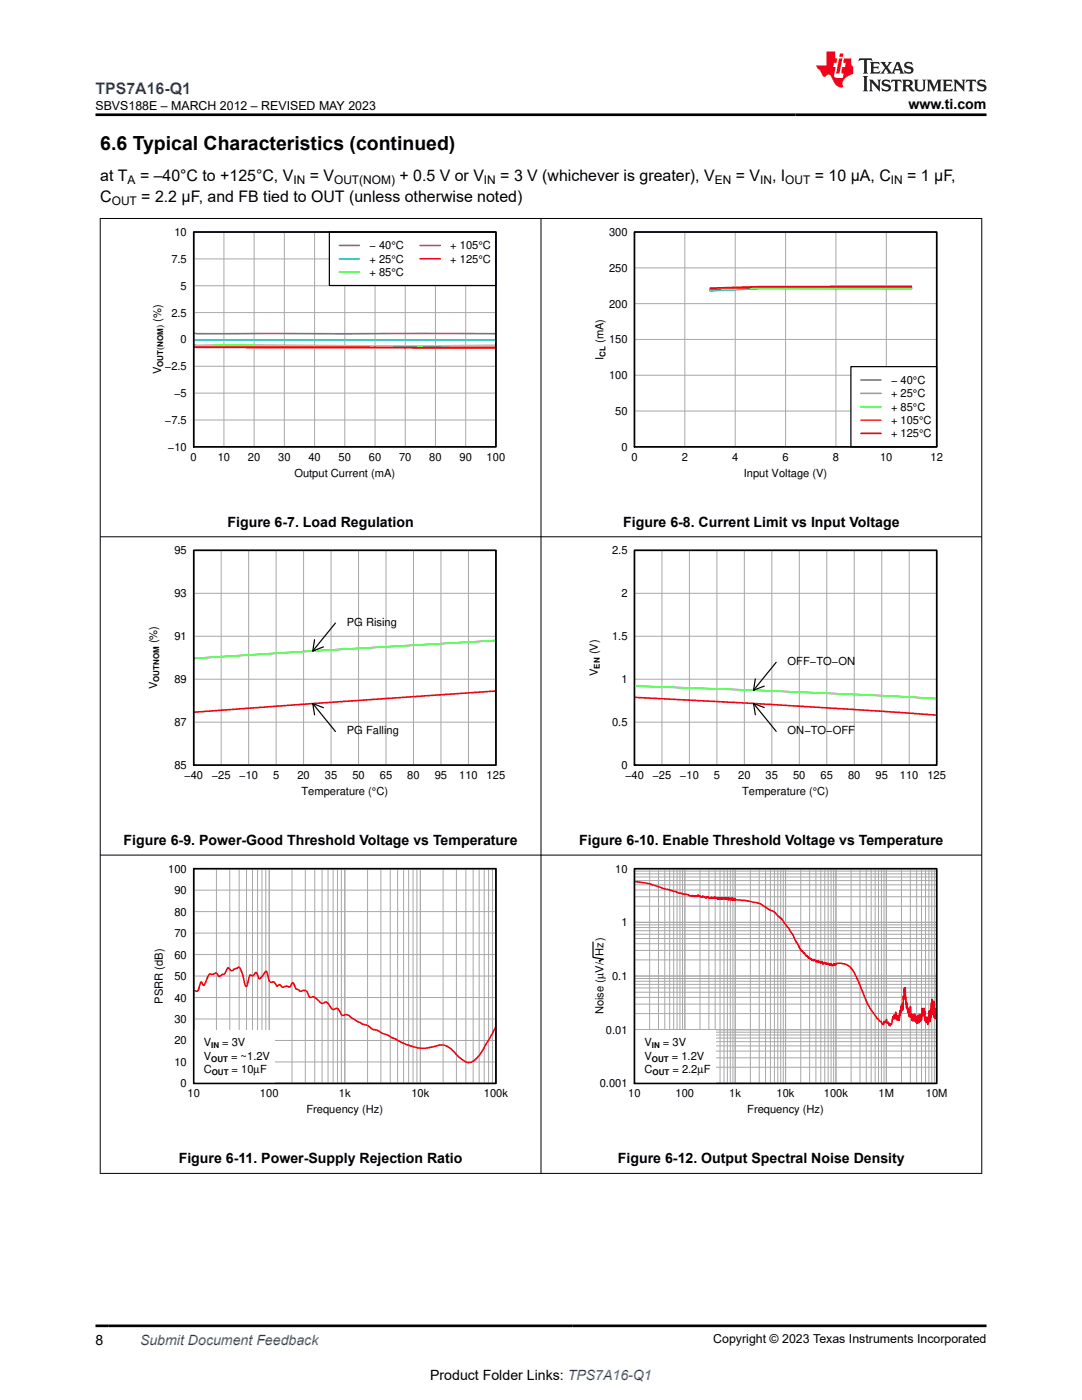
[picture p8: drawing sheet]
<svg xmlns="http://www.w3.org/2000/svg" width="216mm" height="279mm" viewBox="0 0 216 279" stroke-linecap="round" stroke-linejoin="round" font-family="sans-serif">
<path d="M38.7 46.3h60.3v42.9h-60.3z" fill="none" stroke="#000" stroke-width=".24"/>
<g fill="none" stroke="#a8a8a8" stroke-width=".2">
<path d="M38.7 46.3h60.3v42.9h-60.3zM38.7 57h60.3M38.7 51.7h60.3M44.7 46.3v42.9M50.7 46.3v42.9M56.7 46.3v42.9M62.8 46.3v42.9M68.8 46.3v42.9M74.8 46.3v42.9M80.9 46.3v42.9M86.9 46.3v42.9M92.9 46.3v42.9"/>
<path d="M38.7 78.5h60.3M38.7 73.1h60.3M38.7 67.7h60.3M38.7 62.4h60.3M38.7 83.8h60.3"/>
</g>
<path d="M38.7 66.4l.6 .2h59.7" fill="none" stroke="#9300d3" stroke-width=".32"/>
<path d="M38.7 67.7v.1l6 .1h54.3" fill="none" stroke="#00beff" stroke-width=".32"/>
<path d="M38.7 68.8l.6 .2h59.7" fill="none" stroke="#01ff00" stroke-width=".32"/>
<path d="M38.7 69.2l6 .1h54.3" fill="none" stroke="#ee7500" stroke-width=".32"/>
<path d="M38.7 69.2l.6 .1 59.7 .1" fill="none" stroke="#f00" stroke-width=".32"/>
<path d="M65.7 46.3h33.3v10.7h-33.3z" fill="#fff"/>
<path d="M65.7 46.3h33.3v10.7h-33.3zM126.6 46.3h60.3v42.9h-60.3z" fill="none" stroke="#000" stroke-width=".24"/>
<path d="M67.7 49h4M181.9 57.6l-30.2-.1-10 .5" fill="none" stroke="#9300d3" stroke-width=".32"/>
<path d="M67.7 51.6h4M181.9 57.6h-30.2l-10 .4" fill="none" stroke="#00beff" stroke-width=".32"/>
<path d="M67.7 54.3h4M181.9 57.4h-30.2l-10 .4" fill="none" stroke="#01ff00" stroke-width=".32"/>
<path d="M83.8 49h4M181.9 57.3l-30.2 .1-10 .3" fill="none" stroke="#ee7500" stroke-width=".32"/>
<path d="M83.8 51.6h4M181.9 57.2h-30.2l-10 .3" fill="none" stroke="#f00" stroke-width=".32"/>
<path d="M38.7 46.3h60.3v42.9h-60.3z" fill="none" stroke="#000" stroke-width=".32"/>
<path d="M126.6 46.3h60.3v42.9h-60.3zM126.6 53.5h60.3M136.7 46.3v42.9M146.7 46.3v42.9M156.8 46.3v42.9M166.8 46.3v42.9M176.9 46.3v42.9M126.6 74.9h60.3M126.6 67.7h60.3M126.6 60.6h60.3M126.6 82h60.3" fill="none" stroke="#a8a8a8" stroke-width=".2"/>
<path d="M169.8 73.2h17.1v16h-17.1z" fill="#fff"/>
<path d="M169.8 73.2h17.1v16h-17.1zM38.7 109.8h60.3v42.9h-60.3zM126.6 109.8h60.3v42.9h-60.3zM62.8 127.7l-.4 2.2 2.1-.8M66.9 124.3l-4.5 5.6M150.7 135.5l-.3 2.2 2.1-.8M154.9 132.2l-4.5 5.5M62.4 140.4l4.5 5.6M64.5 141.2l-2.1-.8 .4 2.3M150.4 140.4l4.5 5.6M152.5 141.2l-2.1-.8 .3 2.2M38.7 173.4h60.3v42.8h-60.3z" fill="none" stroke="#000" stroke-width=".24"/>
<path d="M171.8 75.8h4" fill="none" stroke="#9300d3" stroke-width=".32"/>
<path d="M171.8 78.5h4" fill="none" stroke="#00beff" stroke-width=".32"/>
<path d="M171.8 81.2h4M99 127.8l-60.3 3.6M126.6 136.9a2163.6 2163.6 0 0 1 60.3 2.5" fill="none" stroke="#01ff00" stroke-width=".32"/>
<path d="M171.8 83.8h4" fill="none" stroke="#ee7500" stroke-width=".32"/>
<path d="M171.8 86.5h4M99 137.9l-60.3 4.2M126.6 139.2a2349.8 2349.8 0 0 1 60.3 3.5M38.7 197.7l.5 .1 .3-.1 .7-1.8 .3 .7h.2l.7-1.6a.7 .7 0 0 1 1.1-.6l.6-.2 .3 .3a.44 .44 0 0 0 .5 .3 .44 .44 0 0 0 .4-.3 1.05 1.05 0 0 0 1-1l.2-.4 .2 .1a.53 .53 0 0 0 .4 .5 .53 .53 0 0 0 .6-.3l.9-.4a5.4 5.4 0 0 1 1.2 3l.2 .8h.2l.6-2.1h.8l.4-.6a.66 .66 0 0 1 .5 .7l.2 .5h.2l1.1-1.4 .2-.1 .5 1.8a.66 .66 0 0 0 .9 .3l.7 .9a.5 .5 0 0 1 .5-.3 .5 .5 0 0 1 .4 .4l.4 .1 .5-.2a.68 .68 0 0 0 1.1-.3l.3-.4 .3 .7a1.16 1.16 0 0 0 .9 .9l.3 .1 .6-.1a.77 .77 0 0 1 .9 .8 .6 .6 0 0 0 .4 .6 .6 .6 0 0 0 .7-.2l1.1 .9a.71 .71 0 0 0 1.2 .2 2.78 2.78 0 0 1 1.4 1.4h.4a.68 .68 0 0 1 1.1 .4l.2 .4a.5 .5 0 0 0 .3 .5 .5 .5 0 0 0 .6-.2l.7 .1 .7 .6 1.9 1.1a3.9 3.9 0 0 1 2.2 1.1 3 3 0 0 1 1.9 .8l1.1 .4 2.9 1.5 2.7 1 2 .1 2-.4a2.96 2.96 0 0 1 3.6 1.2l1.1 1.1a2.87 2.87 0 0 0 2.2 .9 5.5 5.5 0 0 0 2.6-2.7l2.5-4.5" fill="none" stroke="#f00" stroke-width=".32"/>
<path d="M126.6 46.3h60.3v42.9h-60.3zM38.7 109.8h60.3v42.9h-60.3zM126.6 109.8h60.3v42.9h-60.3z" fill="none" stroke="#000" stroke-width=".32"/>
<g fill="none" stroke="#a8a8a8" stroke-width=".2">
<path d="M38.7 109.8h60.3v42.9h-60.3zM38.7 118.4h60.3M44.1 109.8v42.9M49.6 109.8v42.9M55.1 109.8v42.9M60.6 109.8v42.9M66.1 109.8v42.9M71.5 109.8v42.9M77 109.8v42.9M82.5 109.8v42.9M88 109.8v42.9M93.5 109.8v42.9"/>
<path d="M126.6 109.8h60.3v42.9h-60.3zM126.6 118.4h60.3M132.1 109.8v42.9M137.6 109.8v42.9M143 109.8v42.9M148.5 109.8v42.9M154 109.8v42.9M159.5 109.8v42.9M165 109.8v42.9M170.5 109.8v42.9M175.9 109.8v42.9M181.4 109.8v42.9"/>
<path d="M38.7 135.6h60.3M38.7 127h60.3M126.6 135.6h60.3M126.6 127h60.3M38.7 144.1h60.3M126.6 144.1h60.3M38.7 173.4h60.3v42.8h-60.3zM38.7 177.6h60.3M43.2 173.4v42.8M45.8 173.4v42.8M47.7 173.4v42.8M49.2 173.4v42.8"/>
<path d="M50.4 173.4v42.8M51.4 173.4v42.8M52.3 173.4v42.8M53 173.4v42.8M53.7 173.4v42.8M58.3 173.4v42.8M60.9 173.4v42.8M62.8 173.4v42.8M64.3 173.4v42.8M65.5 173.4v42.8M66.5 173.4v42.8M67.3 173.4v42.8"/>
<path d="M68.1 173.4v42.8M68.8 173.4v42.8M73.3 173.4v42.8M76 173.4v42.8M77.9 173.4v42.8M79.3 173.4v42.8M80.5 173.4v42.8M81.5 173.4v42.8M82.4 173.4v42.8M83.2 173.4v42.8M83.9 173.4v42.8M88.4 173.4v42.8"/>
<path d="M91.1 173.4v42.8M93 173.4v42.8M94.4 173.4v42.8M95.6 173.4v42.8M96.6 173.4v42.8M97.5 173.4v42.8M98.3 173.4v42.8M38.7 199.1h60.3M38.7 194.8h60.3M38.7 190.5h60.3M38.7 186.2h60.3M38.7 181.9h60.3"/>
<path d="M38.7 211.9h60.3M38.7 207.6h60.3M38.7 203.4h60.3"/>
</g>
<path d="M38.7 205.6h16.2v10.6h-16.2z" fill="#fff"/>
<path d="M38.7 173.4h60.3v42.8h-60.3z" fill="none" stroke="#000" stroke-width=".32"/>
<path d="M126.6 173.4h60.3v42.8h-60.3zM118.3 188v3.1l2.1 .3-.8 .3 .1 .3" fill="none" stroke="#000" stroke-width=".24"/>
<g fill="none" stroke="#a8a8a8" stroke-width=".2">
<path d="M126.6 173.4h60.3v42.8h-60.3zM126.6 179h60.3M126.6 177.6h60.3M126.6 176.6h60.3M126.6 175.7h60.3M126.6 175h60.3M126.6 174.4h60.3M126.6 173.9h60.3M129.6 173.4v42.8M131.4 173.4v42.8M132.6 173.4v42.8M133.6 173.4v42.8"/>
<path d="M134.4 173.4v42.8M135.1 173.4v42.8M135.7 173.4v42.8M136.2 173.4v42.8M136.7 173.4v42.8M139.7 173.4v42.8M141.4 173.4v42.8M142.7 173.4v42.8M143.7 173.4v42.8M144.5 173.4v42.8M145.1 173.4v42.8M145.7 173.4v42.8"/>
<path d="M146.2 173.4v42.8M146.7 173.4v42.8M149.7 173.4v42.8M151.5 173.4v42.8M152.8 173.4v42.8M153.7 173.4v42.8M154.5 173.4v42.8M155.2 173.4v42.8M155.8 173.4v42.8M156.3 173.4v42.8M156.8 173.4v42.8M159.8 173.4v42.8"/>
<path d="M161.5 173.4v42.8M162.8 173.4v42.8M163.8 173.4v42.8M164.6 173.4v42.8M165.2 173.4v42.8M165.8 173.4v42.8M166.3 173.4v42.8M166.8 173.4v42.8M169.8 173.4v42.8M171.6 173.4v42.8M172.9 173.4v42.8M173.8 173.4v42.8"/>
<path d="M174.6 173.4v42.8M175.3 173.4v42.8M175.9 173.4v42.8M176.4 173.4v42.8M176.9 173.4v42.8M179.9 173.4v42.8M181.6 173.4v42.8M182.9 173.4v42.8M183.9 173.4v42.8M184.7 173.4v42.8M185.3 173.4v42.8M185.9 173.4v42.8"/>
<path d="M186.4 173.4v42.8M126.6 199.1h60.3M126.6 198h60.3M126.6 197.2h60.3M126.6 196.5h60.3M126.6 195.8h60.3M126.6 195.3h60.3M126.6 194.8h60.3M126.6 191.6h60.3M126.6 189.7h60.3M126.6 188.3h60.3M126.6 187.3h60.3"/>
<path d="M126.6 186.5h60.3M126.6 185.7h60.3M126.6 185.1h60.3M126.6 184.6h60.3M126.6 184.1h60.3M126.6 180.8h60.3M126.6 213h60.3M126.6 211.1h60.3M126.6 209.8h60.3M126.6 208.7h60.3M126.6 207.9h60.3M126.6 207.2h60.3"/>
<path d="M126.6 206.5h60.3M126.6 206h60.3M126.6 205.5h60.3M126.6 202.3h60.3M126.6 200.4h60.3"/>
</g>
<path d="M126.6 176a20.8 20.8 0 0 1 6.1 1.4l1.5 .3 2.2 .8 1.1 .1 .1 .2 .6-.1 .7 .2 .3-.1 .1-.2 .4 .3 .1-.1 .3 .2 .1-.1h.3l.3 .3 .4-.3 .5 .4 .4-.3 .2 .2 .4-.1v.1h.3l.2 .2v-.2l.2 .2 .2-.1v.2l.1-.3 .2 .2 .1-.2 .1 .3 .1-.3 .4 .3 .1-.2 .2 .1 .1-.2 .1 .3 .1-.4 .2 .4 .1-.2v.2l.1-.3 .1 .3 .1-.2 .2 .2 .1-.2 .2 .3 .1-.3 .1 .4 .1-.4 .1 .3 2.1 .1a8.3 8.3 0 0 1 3.6 1.1l1.3 .8a2.73 2.73 0 0 1 1.7 1.3l.5 .4 1.6 2.1 2.4 4.3h.2l.3 .6 .1-.2 .3 .7h.3l.2 .4 .1-.2 .2 .4 .1-.1 .4 .3 .1-.1 .1 .2 .2-.2 .3 .4 .3-.1 .1 .2 .1-.2 .2 .2 .1-.1 .1 .3 .1-.3 .1 .2 .1-.2 .2 .5 .1-.3 .2 .2 .1-.2 .2 .3 .1-.1 .1 .1 .1-.1 .1 .1 .1-.1 .2 .2v-.2l.1 .2v-.1l.1 .2 .2-.1 .1 .2 .1-.2v.2l.1-.2 .1 .1 .1-.3 .2 .3 .1-.3 .1 .1a3 3 0 0 1 3.7 1.9l1.2 2.7a20.3 20.3 0 0 0 3.4 6.4l.7 .5 .4 .6 .2-.7 .1 .3 .3-.1 .1-.5 .1 .7 .3-.2 .1 .7 .1-.3 .1 .3 .2-.4v.1l.1-.1 .3-1.4 .1 .5 .1-.9 .1 .6v-.3l.1 .5 .1-1.3 .1 1.3h.1l.1 .2v-.8l.1 .9 .1-.2 .1-.8 .1 1 .2-1.9v.9l.2-1.8v1.2l.2-1.7 .1 1.3v-.7l.1 .5 .1-2.6v.7l.1-2.2 .1 .7 .1-.9 .3 4 .1-.8v1v-.7l.1 1.3 .1-.7 .2 1.7 .3-2 .1 2.3v-.9l.1 .7v-.6l.1 .2 .1 1.1v-1.1l.1 1.1v-1l.1 .8 .1-1v.9l.1-1v1.3l.1-.2v.3l.1-1.1 .2 1.5 .1-.5v.5l.1-.4 .1 .2v-1.4v.7l.1-.5 .2 1.2 .1-1.6 .1 1v-.7l.1 1 .2-2.4 .1 1.4 .2-1.5 .3 2.4v-.5l.1 .8v-.9l.1 1 .1-.7v.6v-.3v.2l.1-.8 .2 1.5 .1-1.1v.6v-.3l.1 .1 .1-2.1 .1 2.2 .1-2.3v1.4v-1.3l.1 1.1 .1-3.4 .1 3 .2-2.4v2.3l.1-2.5 .1 3.2 .1-1.3v1.5l.1-1.9 .1 1.3v-1.2l.1 2 .1-9.3" fill="none" stroke="#f00" stroke-width=".32"/>
<path d="M126.6 205.6h16.2v10.6h-16.2z" fill="#fff"/>
<path d="M126.6 173.4h60.3v42.8h-60.3z" fill="none" stroke="#000" stroke-width=".32"/>
<path d="M19.9 43.6h176.1M20 43.5v190.7M107.9 43.5v190.7M195.9 43.5v190.7M19.9 107.1h176.1M19.9 170.7h176.1M19.9 234.2h176.1" fill="none" stroke="#000" stroke-width=".2"/>
<path d="M171.5 11.6l-.2 .6 .5-.2h.6v.1v2.2l-.2 .4h1l-.2-.4v-2.2v-.1h.5l.5 .2-.1-.6zM173.6 12.4l.2 .3v1.6l-.2 .4h1.9l.1-.6a1.08 1.08 0 0 1-1.3 .2v-.7h.6l.4 .2v-.7l-.4 .2h-.6v-.5l.2-.2a1 1 0 0 1 1 .3l-.1-.5zM175.7 12.4l.9 1.1-1 1.2h.9l-.2-.2 .5-.8 .4 .8-.2 .2h1.6l-.2-.2 .2-.5h.9l.1 .5-.1 .2h.9l-.2-.4-.8-1.9h-.5l-.9 2.1-.9-1.1 .9-1h-.8l.2 .2-.4 .6-.4-.6 .2-.2zM179 12.8l.4 1h-.7zM180.7 12.5a.65 .65 0 0 0-.2 .7 .65 .65 0 0 0 .6 .5l.6 .1 .1 .3a.79 .79 0 0 1-.7 .4 .79 .79 0 0 1-.7-.5l.1 .7 .2-.1a.93 .93 0 0 0 1.1 0 .93 .93 0 0 0 .4-.9 1.46 1.46 0 0 0-1.2-.6l-.1-.3a1.09 1.09 0 0 1 1.2 .2l-.2-.6-.1 .1-.5-.2zM172.2 15.2l.2 .4v2.2l-.2 .4h1l-.2-.4v-2.2l.2-.4zM173.4 15.9l.2 .4v1.5l-.2 .4h.8l-.3-.4 .1-1.3 1.6 1.8v-2l.2-.4h-.7l.1 .2 .1 1.1-1.2-1.3zM176.2 16a.65 .65 0 0 0-.2 .8 .65 .65 0 0 0 .6 .4l.6 .2 .1 .2a.79 .79 0 0 1-.7 .4 .79 .79 0 0 1-.7-.5l.1 .7 .2-.1a.93 .93 0 0 0 1.1 .1 .93 .93 0 0 0 .4-1 1.46 1.46 0 0 0-1.2-.5l-.1-.4a1.09 1.09 0 0 1 1.2 .2l-.1-.6-.2 .1-.5-.1zM177.9 15.9l-.1 .6a.63 .63 0 0 1 .8-.3v1.6l-.3 .4h1l-.2-.4v-1.6a.66 .66 0 0 1 .8 .3l-.1-.6zM180 15.9l.2 .4v1.5l-.2 .4h1l-.2-.2-.1-.7h.5l.1 .2a.79 .79 0 0 0 1.2 .6l-1-.9a.61 .61 0 0 0 .6-.6 .61 .61 0 0 0-.5-.7zM180.8 16.2h.1a.47 .47 0 0 1 .5 .1 .47 .47 0 0 1 .1 .5l-.1 .1-.7 .1zM182.3 15.9l.2 .2a2.27 2.27 0 0 0 .4 2 1.04 1.04 0 0 0 1.7-.7v-1.3l.2-.2h-.8l.2 .4v1.1a.6 .6 0 0 1-.6 .6 .6 .6 0 0 1-.6-.6v-1.1l.3-.4zM184.9 15.9l.2 .4v1.5l-.2 .4h.8l-.3-.4v-1.4l.9 1.9 .9-1.9v1.4l-.3 .4h1l-.2-.4v-1.5l.2-.4h-.8l-.7 1.5-.6-1.5zM188.1 15.9l.2 .4v1.5l-.2 .4h1.9l.1-.6a1.09 1.09 0 0 1-1.3 .2v-.7h.6l.4 .2v-.6l-.4 .2h-.6v-.6l.2-.1a1.01 1.01 0 0 1 1 .3l-.1-.6zM190.2 15.9l.3 .4v1.5l-.3 .4h.8l-.2-.4v-1.3l1.6 1.8v-2l.2-.4h-.7l.2 .2v1.1l-1.2-1.3zM192.8 15.9l-.1 .6a.63 .63 0 0 1 .8-.3v1.6l-.3 .4h1l-.2-.4v-1.6a.66 .66 0 0 1 .8 .3l-.1-.6zM195.2 16a.65 .65 0 0 0-.2 .8 .65 .65 0 0 0 .6 .4l.6 .2 .2 .2a.79 .79 0 0 1-.7 .4 .79 .79 0 0 1-.7-.5l.1 .7 .2-.1a.93 .93 0 0 0 1 .1 .93 .93 0 0 0 .5-1 1.46 1.46 0 0 0-1.3-.5v-.4a1.09 1.09 0 0 1 1.2 .2l-.2-.6-.2 .1-.5-.1z" fill="#231f20"/>
<path d="M164.9 10.3v2.7h-2l.1 .4 .8 1a.95 .95 0 0 0 1 .9 .59 .59 0 0 1 .5-.4 .59 .59 0 0 1 .5 .3l.4 .8a1.59 1.59 0 0 0 2.1 1.4 1.61 1.61 0 0 1 1-2.3l1-.3-.1-1.5a1.59 1.59 0 0 1-.3-1.7h-1.5l-.2 .9h.6l-.2 .9h-.5l-.2 .9v.3l.4 .1-.1 .9h-.7a.73 .73 0 0 1-1-.7l.3-1.5h-.5l.1-.9h.5l.2-.9h-.5v-1.3zM167.4 11.6l-.6 3.1h.7l.6-3.1zM167.6 10.7l-.1 .6h.7l.1-.6z" fill="#ed1c24"/>
<path d="M19 22.9h177.8M19 264.6h177.8" fill="none" stroke="#000" stroke-width=".53"/>
<text font-size="3.9" x="20" y="29.9">6.6 Typical Characteristics (continued)</text>
<text font-size="3.2" fill="#00f" x="19" y="18.7">TPS7A16-Q1</text>
<g font-size="3.2">
<text x="20" y="36.1">at T</text>
<text x="20" y="40.3">C</text>
<text x="27.9" y="36.1">= –40°C to +125°C, V</text>
<text x="28.2" y="40.3">= 2.2 μF, and FB tied to OUT (unless otherwise noted)</text>
<text x="61.8" y="36.1">= V</text>
<text x="79.7" y="36.1">+ 0.5 V or V</text>
<text x="99.8" y="36.1">= 3 V (whichever is greater), V</text>
<text x="146.8" y="36.1">= V</text>
<text x="154" y="36.1">, I</text>
<text x="162.6" y="36.1">= 10 μA, C</text>
<text x="181" y="36.1">= 1 μF,</text>
</g>
<g font-size="2.8">
<text x="181.3" y="21.8">www.ti.com</text>
<text x="45.4" y="105.1">Figure 6-7. Load Regulation</text>
<text x="124.4" y="105.1">Figure 6-8. Current Limit vs Input Voltage</text>
<text x="24.7" y="168.7">Figure 6-9. Power-Good Threshold Voltage vs Temperature</text>
<text x="115.6" y="168.7">Figure 6-10. Enable Threshold Voltage vs Temperature</text>
<text x="35.7" y="232.2">Figure 6-11. Power-Supply Rejection Ratio</text>
<text x="123.3" y="232.2">Figure 6-12. Output Spectral Noise Density</text>
<text x="19" y="268.4">8</text>
<text x="85.8" y="275.3">Product Folder Links: TPS7A16-Q1</text>
</g>
<text font-size="2.8" fill="#00f" x="27.9" y="268.4">Submit Document Feedback</text>
<g font-size="2.5">
<text x="19" y="21.9">SBVS188E – MARCH 2012 – REVISED MAY 2023</text>
<text x="142.3" y="268.1">Copyright © 2023 Texas Instruments Incorporated</text>
</g>
<g font-size="2.4">
<text x="22.3" y="40.9">OUT</text>
<text x="25.5" y="36.7">A</text>
<text x="58.5" y="36.7">IN</text>
<text x="66.7" y="36.7">OUT(NOM)</text>
<text x="96.6" y="36.7">IN</text>
<text x="142.6" y="36.7">EN</text>
<text x="151.7" y="36.7">IN</text>
<text x="156.7" y="36.7">OUT</text>
<text x="177.8" y="36.7">IN</text>
</g>
<g font-size="2.2">
<text x="34.8" y="47.1">10</text>
<text x="121.5" y="47.1">300</text>
<text x="34.2" y="52.5">7.5</text>
<text x="73.7" y="49.8">− 40°C</text>
<text x="73.7" y="52.4">+ 25°C</text>
<text x="89.8" y="49.8">+ 105°C</text>
<text x="89.8" y="52.4">+ 125°C</text>
<text x="36" y="57.8">5</text>
<text x="73.7" y="55.1">+ 85°C</text>
<text x="121.5" y="54.3">250</text>
<text x="32.2" y="64.3" transform="rotate(-90 32.2 64.3)">(%)</text>
<text x="34.2" y="63.2">2.5</text>
<text x="121.5" y="61.4">200</text>
<text x="36" y="68.5">0</text>
<text x="120.4" y="71.8" transform="rotate(-90 120.4 71.8)">I</text>
<text x="120.4" y="68.5" transform="rotate(-90 120.4 68.5)">(mA)</text>
<text x="121.5" y="68.5">150</text>
<text x="32.2" y="74.7" transform="rotate(-90 32.2 74.7)">V</text>
<text x="32.9" y="73.9">−2.5</text>
<text x="121.5" y="75.7">100</text>
<text x="177.8" y="76.6">− 40°C</text>
<text x="34.7" y="79.3">−5</text>
<text x="122.8" y="82.8">50</text>
<text x="177.8" y="79.3">+ 25°C</text>
<text x="177.8" y="82">+ 85°C</text>
<text x="32.9" y="84.6">−7.5</text>
<text x="33.5" y="90">−10</text>
<text x="124" y="90">0</text>
<text x="177.8" y="84.6">+ 105°C</text>
<text x="177.8" y="87.3">+ 125°C</text>
<text x="38" y="91.9">0</text>
<text x="43.4" y="91.9">10</text>
<text x="49.5" y="91.9">20</text>
<text x="55.5" y="91.9">30</text>
<text x="58.7" y="95.1">Output Current (mA)</text>
<text x="61.5" y="91.9">40</text>
<text x="67.6" y="91.9">50</text>
<text x="73.6" y="91.9">60</text>
<text x="79.6" y="91.9">70</text>
<text x="85.7" y="91.9">80</text>
<text x="91.7" y="91.9">90</text>
<text x="97.1" y="91.9">100</text>
<text x="126" y="91.9">0</text>
<text x="136" y="91.9">2</text>
<text x="146.1" y="91.9">4</text>
<text x="148.4" y="95.1">Input Voltage (V)</text>
<text x="156.1" y="91.9">6</text>
<text x="166.2" y="91.9">8</text>
<text x="175.6" y="91.9">10</text>
<text x="185.7" y="91.9">12</text>
<text x="34.8" y="110.6">95</text>
<text x="122.1" y="110.6">2.5</text>
<text x="34.8" y="119.2">93</text>
<text x="124" y="119.2">2</text>
<text x="69.2" y="124.9">PG Rising</text>
<text x="31.3" y="128.4" transform="rotate(-90 31.3 128.4)">(%)</text>
<text x="34.8" y="127.8">91</text>
<text x="119.3" y="130.6" transform="rotate(-90 119.3 130.6)">(V)</text>
<text x="122.1" y="127.8">1.5</text>
<text x="31.3" y="137.6" transform="rotate(-90 31.3 137.6)">V</text>
<text x="34.8" y="136.4">89</text>
<text x="119.3" y="134.9" transform="rotate(-90 119.3 134.9)">V</text>
<text x="124" y="136.4">1</text>
<text x="157.2" y="132.7">OFF−TO−ON</text>
<text x="34.8" y="144.9">87</text>
<text x="69.2" y="146.5">PG Falling</text>
<text x="122.1" y="144.9">0.5</text>
<text x="157.2" y="146.5">ON−TO−OFF</text>
<text x="34.8" y="153.5">85</text>
<text x="36.8" y="155.4">−40</text>
<text x="42.2" y="155.4">−25</text>
<text x="47.7" y="155.4">−10</text>
<text x="54.5" y="155.4">5</text>
<text x="59.3" y="155.4">20</text>
<text x="64.8" y="155.4">35</text>
<text x="70.3" y="155.4">50</text>
<text x="75.8" y="155.4">65</text>
<text x="81.3" y="155.4">80</text>
<text x="86.8" y="155.4">95</text>
<text x="91.6" y="155.4">110</text>
<text x="97.1" y="155.4">125</text>
<text x="124" y="153.5">0</text>
<text x="124.7" y="155.4">−40</text>
<text x="130.2" y="155.4">−25</text>
<text x="135.7" y="155.4">−10</text>
<text x="142.4" y="155.4">5</text>
<text x="147.3" y="155.4">20</text>
<text x="152.8" y="155.4">35</text>
<text x="158.3" y="155.4">50</text>
<text x="163.7" y="155.4">65</text>
<text x="169.2" y="155.4">80</text>
<text x="174.7" y="155.4">95</text>
<text x="179.6" y="155.4">110</text>
<text x="185.1" y="155.4">125</text>
<text x="60.1" y="158.6">Temperature (°C)</text>
<text x="148.1" y="158.6">Temperature (°C)</text>
<text x="33.6" y="174.2">100</text>
<text x="34.8" y="178.4">90</text>
<text x="122.8" y="174.2">10</text>
<text x="34.8" y="182.7">80</text>
<text x="124" y="184.9">1</text>
<text x="34.8" y="191.3">60</text>
<text x="34.8" y="187">70</text>
<text x="34.8" y="195.6">50</text>
<text x="122.1" y="195.6">0.1</text>
<text x="32.5" y="200.3" transform="rotate(-90 32.5 200.3)">PSRR (dB)</text>
<text x="34.8" y="199.9">40</text>
<text x="120.4" y="202.4" transform="rotate(-90 120.4 202.4)">Noise (µV/ Hz)</text>
<text x="34.8" y="208.5">20</text>
<text x="34.8" y="204.2">30</text>
<text x="40.7" y="208.8">V</text>
<text x="44.3" y="208.8">= 3V</text>
<text x="120.9" y="206.3">0.01</text>
<text x="128.6" y="208.8">V</text>
<text x="132.3" y="208.8">= 3V</text>
<text x="34.8" y="212.7">10</text>
<text x="40.7" y="211.5">V</text>
<text x="40.7" y="214.1">C</text>
<text x="46.1" y="211.5">= ~1.2V</text>
<text x="46.2" y="214.1">= 10</text>
<text x="50.6" y="214.1">µ</text>
<text x="51.9" y="214.1">F</text>
<text x="128.6" y="211.5">V</text>
<text x="128.6" y="214.1">C</text>
<text x="134.1" y="211.5">= 1.2V</text>
<text x="134.2" y="214.1">= 2.2µF</text>
<text x="36" y="217">0</text>
<text x="37.4" y="219">10</text>
<text x="51.9" y="219">100</text>
<text x="67.6" y="219">1k</text>
<text x="82.1" y="219">10k</text>
<text x="96.5" y="219">100k</text>
<text x="119.7" y="217">0.001</text>
<text x="125.4" y="219">10</text>
<text x="134.8" y="219">100</text>
<text x="145.5" y="219">1k</text>
<text x="155" y="219">10k</text>
<text x="164.4" y="219">100k</text>
<text x="175.3" y="219">1M</text>
<text x="184.7" y="219">10M</text>
<text x="61.1" y="222.2">Frequency (Hz)</text>
<text x="149.1" y="222.2">Frequency (Hz)</text>
</g>
<g font-size="1.9">
<text x="32.6" y="65.5" transform="rotate(-90 32.6 65.5)">)</text>
<text x="32.6" y="69.9" transform="rotate(-90 32.6 69.9)">(</text>
</g>
<g font-size="1.6">
<text x="120.8" y="71.2" transform="rotate(-90 120.8 71.2)">CL</text>
<text x="32.6" y="73.2" transform="rotate(-90 32.6 73.2)">OUT NOM</text>
<text x="31.7" y="136.1" transform="rotate(-90 31.7 136.1)">OUTNOM</text>
<text x="119.7" y="133.4" transform="rotate(-90 119.7 133.4)">EN</text>
<text x="42.1" y="209.2">IN</text>
<text x="130.1" y="209.2">IN</text>
<text x="42.1" y="211.9">OUT</text>
<text x="42.3" y="214.5">OUT</text>
<text x="130.1" y="211.9">OUT</text>
<text x="130.2" y="214.5">OUT</text>
</g>
</svg>
